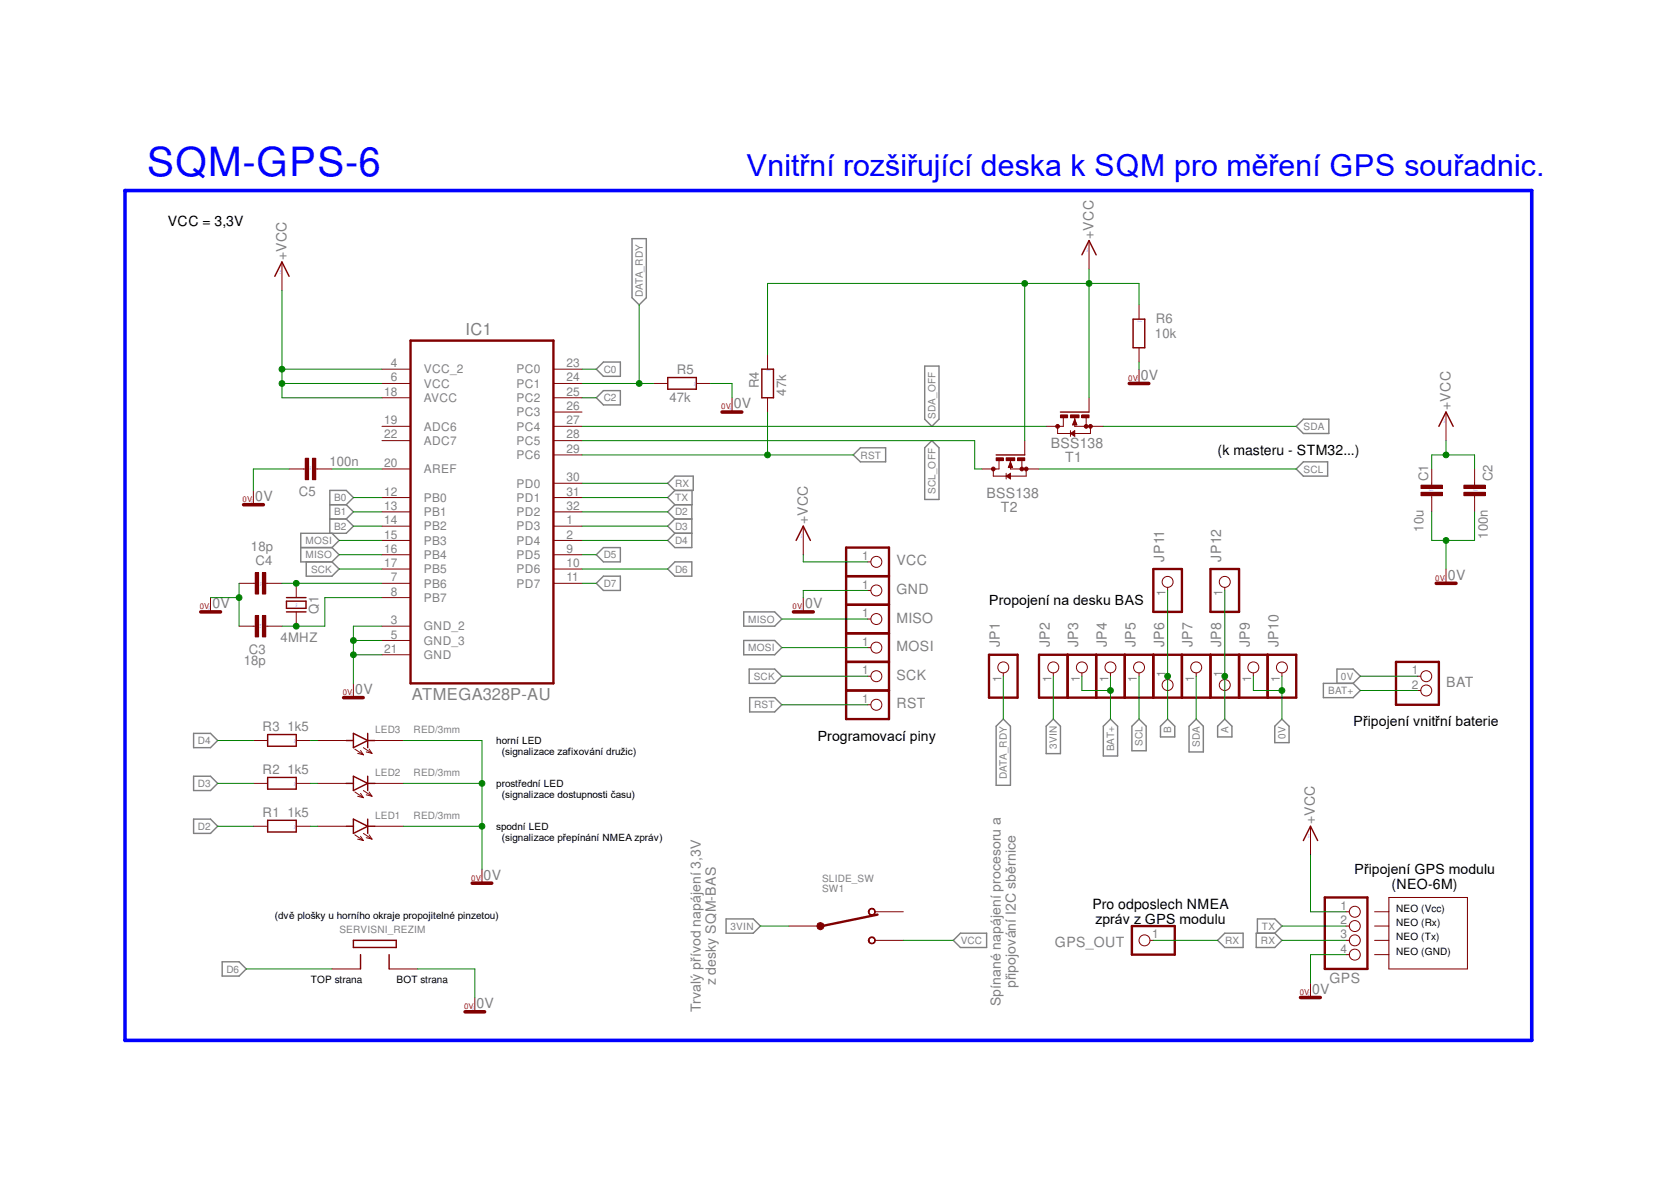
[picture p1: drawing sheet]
<svg xmlns="http://www.w3.org/2000/svg" width="297mm" height="210mm" viewBox="0 0 297 210" stroke-linecap="round" stroke-linejoin="round" font-family="sans-serif">
<g fill="none" stroke="#808080" stroke-width=".25">
<path d="M112.3 42.4h2.6v10.5l-1.3 1.3-1.3-1.3zM106 65.6l1.3-1.3h3v2.6h-3zM106 70.7l1.3-1.3h3v2.6h-3zM164.4 65.1h2.5v9.4l-1.3 1.3-1.2-1.3zM165.6 78.3l1.3 1.3v9.2h-2.5v-9.2zM230.4 75.8l1.3-1.3h4.5v2.5h-4.5zM53.5 97.3h5.5M54.4 99.9v2.5h4.6l1.3-1.3-1.3-1.2M58.6 89.7h2.9M58.6 92.2h2.9M59 94.8l1.3 1.3-1.3 1.2M59 97.3l1.3 1.3-1.3 1.3"/>
<path d="M61.5 89.7l1.3-1.3-1.3-1.2h-2.9v7.6M61.5 92.2l1.3 1.3-1.3 1.3h-8v5.1h5.5M61.5 89.7l1.3 1.3-1.3 1.2M106 98.6l1.3-1.3h3v2.6h-3zM118.7 85.9l1.3-1.3h3.2v2.6h-3.2zM120 87.2l-1.3 1.2 1.3 1.3M120 94.8h3M120 99.9h3v2.5h-3l-1.3-1.3zM120 89.7l-1.3 1.3 1.3 1.2M120 92.2h3M120 92.2l-1.3 1.3 1.3 1.3M123 89.7v7.6h-3l-1.3-1.2 1.3-1.3"/>
<path d="M123 87.2v2.5h-3M151.7 80.9l1.2-1.3h4.5v2.5h-4.5zM230.4 83.4l1.3-1.3h4.3v2.5h-4.3zM107.3 102.4h3v2.5h-3l-1.3-1.2zM132.2 113.8h5.5l1.3 1.3-1.3 1.3h-5.5zM132.2 108.8h5.5l1.3 1.2-1.3 1.3h-5.5zM133.2 118.9h4.5l1.3 1.3-1.3 1.3h-4.5zM34.4 130.3h3l1.3 1.3-1.3 1.3h-3zM34.4 138h3l1.3 1.2-1.3 1.3h-3zM133.3 124h4.4l1.3 1.3-1.3 1.2h-4.4zM178.3 127.8l1.3 1.3v10.5h-2.5v-10.5zM187.2 127.8l1.3 1.3v4.8h-2.5v-4.8z"/>
<path d="M197.4 127.8l1.3 1.3v5.3h-2.6v-5.3zM202.5 127.8l1.2 1.3v4.3h-2.5v-4.3zM207.6 127.8l1.2 1.3v1.9h-2.5v-1.9zM212.6 127.8l1.3 1.3v4.5h-2.5v-4.5zM216.4 129.1l1.3-1.3 1.3 1.3v1.9h-2.6zM227.9 127.8l1.2 1.3v2.9h-2.5v-2.9zM235.2 121.5h5.3l1.3 1.2-1.3 1.3h-5.3zM237.7 121.5v-2.6h2.8l1.3 1.3-1.3 1.3M34.4 145.6h3l1.3 1.3-1.3 1.2h-3zM39.5 170.9h3l1.3 1.3-1.3 1.3h-3zM129.1 163.3h4.8l1.3 1.3-1.3 1.3h-4.8zM169.5 167.1l1.2-1.2h4.7v2.5h-4.7z"/>
<path d="M216.4 167.1l1.3-1.2h3.3v2.5h-3.3zM223.3 165.9h3.3l1.3 1.2-1.3 1.3h-3.3zM223.5 165.9v-2.6h3.1l1.3 1.3-1.3 1.3"/>
</g>
<path d="M233 146.9v5M246.9 159.5h14v12.7h-14zM233 174.8v2.5M244.3 162.1h2.6M244.3 164.6h2.6M244.3 167.1h2.6M244.3 169.7h2.6" fill="none" stroke="#800000" stroke-width=".18"/>
<path d="M231.2 177.3h3.5" fill="none" stroke="#800000" stroke-width=".63"/>
<path d="M231.7 149.4l1.3-2.5 1.2 2.5" fill="none" stroke="#800000" stroke-width=".25"/>
<path d="M252.6 86.2h3.8v.6h-3.8z" fill-rule="evenodd" fill="#800000"/>
<path d="M252.6 86.2h3.8v.6h-3.8z" fill="none" stroke="#800000" stroke-width=".18"/>
<path d="M252.6 87.5h3.8v.6h-3.8z" fill-rule="evenodd" fill="#800000"/>
<path d="M252.6 87.5h3.8v.6h-3.8zM254.5 83.4v3M254.5 88v3" fill="none" stroke="#800000" stroke-width=".18"/>
<path d="M260.2 87.5h3.8v.6h-3.8z" fill-rule="evenodd" fill="#800000"/>
<path d="M260.2 87.5h3.8v.6h-3.8z" fill="none" stroke="#800000" stroke-width=".18"/>
<path d="M260.2 86.2h3.8v.6h-3.8z" fill-rule="evenodd" fill="#800000"/>
<g fill="none" stroke="#800000" stroke-width=".18">
<path d="M50.1 46.6v5M67.9 65.6h5.1M67.9 68.2h5.1M67.9 70.7h5.1M67.9 75.8h5.1M67.9 78.3h5.1M98.4 65.6h5.1M98.4 68.2h5.1M98.4 70.7h5.1M98.4 75.8h5.1M98.4 78.3h5.1M98.4 73.2h5.1"/>
<path d="M257 73.2v5.1M67.9 83.4h5.1M67.9 88.4h5.1M67.9 91h5.1M67.9 93.5h5.1M67.9 96.1h5.1M67.9 98.6h5.1M98.4 88.4h5.1M98.4 91h5.1M98.4 93.5h5.1M98.4 96.1h5.1M98.4 98.6h5.1"/>
<path d="M98.4 80.9h5.1M98.4 85.9h5.1M260.2 86.2h3.8v.6h-3.8zM262.1 83.4v3M262.1 88v3M52.7 103.7v2.5M52.7 108.8v2.5M67.9 101.1h5.1M67.9 103.7h5.1M67.9 106.2h5.1M67.9 111.3h5.1M67.9 113.8h5.1"/>
<path d="M67.9 116.4h5.1M98.4 101.1h5.1M98.4 103.7h5.1M257 101.1v2.6"/>
</g>
<path d="M48.8 49.1l1.3-2.5 1.3 2.5M255.8 75.8l1.2-2.6 1.3 2.6M50.9 106.8h3.5v1.3h-3.5zM50.9 108.8h3.5M50.9 106.2h3.5" fill="none" stroke="#800000" stroke-width=".25"/>
<path d="M255.3 103.7h3.5" fill="none" stroke="#800000" stroke-width=".63"/>
<path d="M73 60.5h25.4v61h-25.4z" fill="none" stroke="#800000" stroke-width=".42"/>
<path d="M45.4 101.8h.6v3.8h-.6z" fill-rule="evenodd" fill="#800000"/>
<path d="M45.4 101.8h.6v3.8h-.6z" fill="none" stroke="#800000" stroke-width=".18"/>
<path d="M46.6 101.8h.6v3.8h-.6z" fill-rule="evenodd" fill="#800000"/>
<path d="M42.5 103.7h3M46.6 101.8h.6v3.8h-.6zM47.1 103.7h3" fill="none" stroke="#800000" stroke-width=".18"/>
<path d="M46.6 109.4h.6v3.8h-.6z" fill-rule="evenodd" fill="#800000"/>
<path d="M46.6 109.4h.6v3.8h-.6z" fill="none" stroke="#800000" stroke-width=".18"/>
<path d="M45.4 109.4h.6v3.8h-.6z" fill-rule="evenodd" fill="#800000"/>
<g fill="none" stroke="#800000" stroke-width=".18">
<path d="M136.4 63.1v2.5M136.4 70.7v2.5M37.4 106.2v2.6M42.5 111.3h3M45.4 109.4h.6v3.8h-.6zM47.1 111.3h3M154.2 110h.6M154.2 115.1h.6M178.3 119.6v.6M187.2 119.6v.6M197.4 119.6v.6M202.5 119.6v.6"/>
<path d="M212.6 119.6v.6M227.9 119.6v.6M45 131.6h2.6M45 139.2h2.6M52.7 131.6h2.5M52.7 139.2h2.5M56.5 131.6h5M56.5 139.2h5M62.8 121.5v2.5M63.1 133.1l1.5 1.1M63.6 133.9l1 .3M64.1 133.4l.5 .8"/>
<path d="M64.6 132.9l1.5 1M65.1 133.6l1 .3M65.6 133.1l.5 .8M66.6 131.6h5.1M66.6 139.2h5.1M154.2 120.2h.6M154.2 125.3h.6M252 120.2h.6M252 122.7h.6M45 146.9h2.6M52.7 146.9h2.5M56.5 146.9h5"/>
<path d="M63.1 148.4l1.5 1M63.1 140.8l1.5 1M63.6 149.1l1 .3M63.6 141.5l1 .3M64.1 148.6l.5 .8M64.1 141l.5 .8M64.6 148.1l1.5 1M64.6 140.5l1.5 1M65.1 148.9l1 .2M65.1 141.3l1 .2M65.6 148.4l.5 .7M65.6 140.8l.5 .7"/>
<path d="M66.6 146.9h5.1M85.7 154.5v2.5M59 172.2h5.1M69.2 172.2h5M84.4 177.3v2.5M239.3 162.1h.6M239.3 164.6h.6M239.3 167.1h.6M239.3 169.7h.6"/>
<circle cx="155.8" cy="110" r=".98"/>
<circle cx="155.8" cy="115.1" r=".98"/>
<circle cx="178.3" cy="118.6" r=".98"/>
<circle cx="187.2" cy="118.6" r=".98"/>
<circle cx="197.4" cy="118.6" r=".98"/>
<circle cx="202.5" cy="118.6" r=".98"/>
<circle cx="212.6" cy="118.6" r=".98"/>
<circle cx="227.9" cy="118.6" r=".98"/>
<circle cx="155.8" cy="125.3" r=".98"/>
<circle cx="155.8" cy="120.2" r=".98"/>
<circle cx="253.5" cy="120.2" r=".98"/>
<circle cx="253.5" cy="122.7" r=".98"/>
<circle cx="240.8" cy="164.6" r=".98"/>
<circle cx="240.8" cy="162.1" r=".98"/>
<circle cx="240.8" cy="169.7" r=".98"/>
<circle cx="240.8" cy="167.1" r=".98"/>
</g>
<path d="M35.7 108.8h3.5M61.1 124h3.5M83.9 157h3.5M82.7 179.8h3.4" fill="none" stroke="#800000" stroke-width=".63"/>
<g fill="none" stroke="#800000" stroke-width=".25">
<path d="M135.4 65.6h2.1v5.1h-2.1zM47.6 130.6h5.1v2h-5.1zM47.6 138.2h5.1v2.1h-5.1zM61.5 139.2h1.3M61.5 131.6h1.3M62.8 130.3l2.6 1.3-2.6 1.3zM62.8 138l2.6 1.2-2.6 1.3zM65.4 130.3v2.6M65.4 138v2.5M65.4 139.2h1.2M65.4 131.6h1.2M47.6 145.8h5.1v2.1h-5.1z"/>
<path d="M61.5 146.9h1.3M62.8 145.6l2.6 1.3-2.6 1.2zM65.4 145.6v2.5M65.4 146.9h1.2M62.8 167.1h7.6v1.3h-7.6zM64.1 169.7v2.5M69.2 169.7v2.5"/>
</g>
<path d="M150.4 117.6h7.6M150.4 112.6h7.6M150.4 107.5h7.6v20.3h-7.6zM175.8 116.4h5.1v7.6h-5.1zM184.7 116.4h5.1v7.6h-5.1zM194.9 116.4h10.1v7.6h-10.1zM199.9 116.4v7.6M210.1 116.4h5.1v7.6h-5.1zM225.3 116.4h5.1v7.6h-5.1zM248.2 117.6h7.6v7.7h-7.6zM150.4 122.7h7.6M235.5 159.5h7.6v12.7h-7.6z" fill="none" stroke="#800000" stroke-width=".42"/>
<path d="M55.5 81.4h.6v3.9h-.6z" fill-rule="evenodd" fill="#800000"/>
<path d="M55.5 81.4h.6v3.9h-.6z" fill="none" stroke="#800000" stroke-width=".18"/>
<path d="M54.3 81.4h.6v3.9h-.6z" fill-rule="evenodd" fill="#800000"/>
<path d="M116.2 68.2h2.5M123.8 68.2h2.5M45 87.2v2.5M51.4 83.4h3M54.3 81.4h.6v3.9h-.6zM56 83.4h3M140.2 164.6h5.1M155.5 167.1h5.1M155.5 162.1h5.1" fill="none" stroke="#800000" stroke-width=".18"/>
<path d="M43.3 89.7h3.5" fill="none" stroke="#800000" stroke-width=".63"/>
<path d="M118.7 67.1h5.1v2.1h-5.1z" fill="none" stroke="#800000" stroke-width=".25"/>
<circle cx="145.8" cy="164.6" r=".64" fill="#800000"/>
<circle cx="145.8" cy="164.6" r=".64" fill="none" stroke="#800000" stroke-width=".18"/>
<path d="M154.4 161.8a.64 .64 0 0 1 1.1-.1 .64 .64 0 0 1-.3 1 .64 .64 0 0 1-.9-.6h.2a.51 .51 0 0 1 .6-.6 .51 .51 0 0 1 .3 .8 .51 .51 0 0 1-.8 0l-.1-.2h-.2z" fill-rule="evenodd" fill="#800000"/>
<path d="M154.4 161.8a.64 .64 0 0 1 1.1-.1 .64 .64 0 0 1-.3 1 .64 .64 0 0 1-.9-.6h.2a.51 .51 0 0 1 .6-.6 .51 .51 0 0 1 .3 .8 .51 .51 0 0 1-.8 0l-.1-.2h-.2z" fill="none" stroke="#800000" stroke-width=".18"/>
<path d="M154.4 166.8a.64 .64 0 0 1 1.1 0 .64 .64 0 0 1-.3 1 .64 .64 0 0 1-.9-.7h.2a.51 .51 0 0 1 .6-.5 .51 .51 0 0 1 .3 .8 .51 .51 0 0 1-.8 0l-.1-.3h-.2z" fill-rule="evenodd" fill="#800000"/>
<path d="M189 74.3v1.5h-.5M190.3 77l.7-.5v1.1zM190.3 76.5v1.1M191 74.5l.4 1h-.7zM191 74.3v1.5h2.8v1.2h-5.8v-1.2M193.1 74.3v1.5M154.4 166.8a.64 .64 0 0 1 1.1 0 .64 .64 0 0 1-.3 1 .64 .64 0 0 1-.9-.7h.2a.51 .51 0 0 1 .6-.5 .51 .51 0 0 1 .3 .8 .51 .51 0 0 1-.8 0l-.1-.3h-.2z" fill="none" stroke="#800000" stroke-width=".18"/>
<path d="M156 162.6l-9.9 2" fill="none" stroke="#800000" stroke-width=".42"/>
<path d="M188.5 73.2h5.1M190.5 77l.4-.2v.5zM191 74.8l.3 .6h-.5l.2-.5" fill="none" stroke="#800000" stroke-width=".25"/>
<circle cx="193.8" cy="75.8" r=".33" fill="#800000"/>
<circle cx="193.8" cy="75.8" r=".33" fill="none" stroke="#800000" stroke-width=".18"/>
<circle cx="193.1" cy="75.8" r=".33" fill="#800000"/>
<circle cx="193.1" cy="75.8" r=".33" fill="none" stroke="#800000" stroke-width=".18"/>
<circle cx="188" cy="75.8" r=".33" fill="#800000"/>
<circle cx="188" cy="75.8" r=".33" fill="none" stroke="#800000" stroke-width=".18"/>
<path d="M188.5 73.7h1.3v.6h-1.3z" fill-rule="evenodd" fill="#800000"/>
<path d="M188.5 73.7h1.3v.6h-1.3z" fill="none" stroke="#800000" stroke-width=".18"/>
<path d="M192.3 73.7h1.3v.6h-1.3z" fill-rule="evenodd" fill="#800000"/>
<path d="M192.3 73.7h1.3v.6h-1.3z" fill="none" stroke="#800000" stroke-width=".18"/>
<path d="M190.3 73.7h1.5v.6h-1.5z" fill-rule="evenodd" fill="#800000"/>
<path d="M186 75.8h2.5M190.3 73.7h1.5v.6h-1.5zM193.6 70.7v2.5M193.6 75.8h2.5M177.6 81.8v1.6h-.5M178.9 84.6l.7-.5v1zM178.9 84.1v1M179.6 82.1l.4 1h-.8zM179.6 81.8v1.6h2.8v1.2h-5.8v-1.2M181.6 81.8v1.6" fill="none" stroke="#800000" stroke-width=".18"/>
<path d="M177.1 80.9h5.1M179.1 84.6l.4-.2v.5zM179.6 82.3l.3 .7h-.5l.2-.5" fill="none" stroke="#800000" stroke-width=".25"/>
<circle cx="182.4" cy="83.4" r=".33" fill="#800000"/>
<circle cx="182.4" cy="83.4" r=".33" fill="none" stroke="#800000" stroke-width=".18"/>
<circle cx="181.7" cy="83.4" r=".33" fill="#800000"/>
<circle cx="181.7" cy="83.4" r=".33" fill="none" stroke="#800000" stroke-width=".18"/>
<circle cx="176.6" cy="83.4" r=".33" fill="#800000"/>
<circle cx="176.6" cy="83.4" r=".33" fill="none" stroke="#800000" stroke-width=".18"/>
<path d="M177.1 81.4h1.2v.5h-1.2z" fill-rule="evenodd" fill="#800000"/>
<path d="M177.1 81.4h1.2v.5h-1.2z" fill="none" stroke="#800000" stroke-width=".18"/>
<path d="M180.9 81.4h1.3v.5h-1.3z" fill-rule="evenodd" fill="#800000"/>
<path d="M180.9 81.4h1.3v.5h-1.3z" fill="none" stroke="#800000" stroke-width=".18"/>
<path d="M178.9 81.4h1.5v.5h-1.5z" fill-rule="evenodd" fill="#800000"/>
<g fill="none" stroke="#800000" stroke-width=".18">
<path d="M193.6 42.8v5M202.5 54.2v2.5M130.1 70.7v2.5M182.2 78.3v2.6M202.5 61.8v2.5M202.5 65.6v2.6M142.8 93.5v5.1M154.2 99.9h.6M174.5 83.4h2.6M178.9 81.4h1.5v.5h-1.5zM182.2 83.4h2.5M142.8 106.2v2.6"/>
<path d="M154.2 104.9h.6M192.3 119.6v.6M207.6 104.4v.5M217.7 104.4v.5M222.8 119.6v.6M207.6 120.2v.5M217.7 120.2v.5M204.5 167.1h.5"/>
<circle cx="155.8" cy="99.9" r=".98"/>
<circle cx="155.8" cy="104.9" r=".98"/>
<circle cx="192.3" cy="118.6" r=".98"/>
<circle cx="207.6" cy="103.4" r=".98"/>
<circle cx="217.7" cy="103.4" r=".98"/>
<circle cx="222.8" cy="118.6" r=".98"/>
<circle cx="207.6" cy="121.7" r=".98"/>
<circle cx="217.7" cy="121.7" r=".98"/>
<circle cx="203.4" cy="167.1" r=".98"/>
</g>
<path d="M192.3 45.3l1.3-2.5 1.3 2.5M201.4 56.7h2.1v5.1h-2.1zM141.5 96.1l1.3-2.6 1.3 2.6" fill="none" stroke="#800000" stroke-width=".25"/>
<path d="M128.4 73.2h3.5M200.7 68.2h3.5M141.1 108.8h3.5" fill="none" stroke="#800000" stroke-width=".63"/>
<path d="M150.4 97.3h7.6v10.2h-7.6zM150.4 102.4h7.6M189.8 116.4h5.1v7.6h-5.1zM205 116.4h5.1v7.6h-5.1zM205 101.1h5.1v7.7h-5.1zM215.2 116.4h10.1v7.6h-10.1zM215.2 101.1h5.1v7.7h-5.1zM220.3 116.4v7.6M201.2 164.6h7.6v5.1h-7.6z" fill="none" stroke="#800000" stroke-width=".42"/>
<path d="M254.5 91v5.1h7.6v-5.1M257 96.1v5M239.3 169.7h-6.3v5.1" fill="none" stroke="#008000" stroke-width=".18"/>
<circle cx="257" cy="96.1" r=".51" fill="#008000"/>
<g fill="none" stroke="#008000" stroke-width=".18">
<path d="M37.4 106.2h5.1M42.5 103.7v7.6"/>
<circle cx="257" cy="96.1" r=".51"/>
</g>
<circle cx="42.5" cy="106.2" r=".51" fill="#008000"/>
<g fill="none" stroke="#008000" stroke-width=".18">
<path d="M62.8 113.8h5.1M62.8 116.4h5.1M67.9 111.3h-5.1v10.2"/>
<circle cx="42.5" cy="106.2" r=".51"/>
</g>
<circle cx="62.8" cy="113.8" r=".51" fill="#008000"/>
<circle cx="62.8" cy="113.8" r=".51" fill="none" stroke="#008000" stroke-width=".18"/>
<circle cx="62.8" cy="116.4" r=".51" fill="#008000"/>
<g fill="none" stroke="#008000" stroke-width=".18">
<path d="M85.7 139.2v7.7h-14"/>
<circle cx="62.8" cy="116.4" r=".51"/>
</g>
<circle cx="85.7" cy="139.2" r=".51" fill="#008000"/>
<g fill="none" stroke="#008000" stroke-width=".18">
<path d="M71.7 131.6h14v7.6h-14M85.7 146.9v7.6"/>
<circle cx="85.7" cy="139.2" r=".51"/>
</g>
<circle cx="85.7" cy="146.9" r=".51" fill="#008000"/>
<g fill="none" stroke="#008000" stroke-width=".18">
<path d="M222.8 120.2v2.5h5.1M227.9 120.2v7.6M74.2 172.2h10.2v5.1"/>
<circle cx="85.7" cy="146.9" r=".51"/>
</g>
<circle cx="227.9" cy="122.7" r=".51" fill="#008000"/>
<g fill="none" stroke="#008000" stroke-width=".18">
<path d="M126.3 68.2h3.8v2.5M202.5 64.3v1.3M257 78.3v2.6M51.4 83.4h-6.4v3.8M103.5 85.9h15.2M103.5 88.4h15.2M254.5 83.4v-2.5h7.6v2.5M154.2 104.9h-11.4v1.3M241.8 120.2h10.2M233 151.9v10.2h6.3M205 167.1h11.4M227.9 167.1h11.4"/>
<path d="M227.9 164.6h11.4"/>
<circle cx="227.9" cy="122.7" r=".51"/>
</g>
<circle cx="257" cy="80.9" r=".51" fill="#008000"/>
<g fill="none" stroke="#008000" stroke-width=".18">
<path d="M50.1 51.6v19.1h17.8M50.1 65.6h17.8M50.1 68.2h17.8"/>
<circle cx="257" cy="80.9" r=".51"/>
</g>
<circle cx="50.1" cy="65.6" r=".51" fill="#008000"/>
<circle cx="50.1" cy="65.6" r=".51" fill="none" stroke="#008000" stroke-width=".18"/>
<circle cx="50.1" cy="68.2" r=".51" fill="#008000"/>
<g fill="none" stroke="#008000" stroke-width=".18">
<path d="M193.6 50.4h-11.4v27.9M193.6 47.8v22.9M160.6 167.1h8.9"/>
<circle cx="50.1" cy="68.2" r=".51"/>
</g>
<circle cx="193.6" cy="50.4" r=".51" fill="#008000"/>
<g fill="none" stroke="#008000" stroke-width=".18">
<path d="M182.2 50.4h-45.8v12.7"/>
<circle cx="193.6" cy="50.4" r=".51"/>
</g>
<circle cx="182.2" cy="50.4" r=".51" fill="#008000"/>
<g fill="none" stroke="#008000" stroke-width=".18">
<path d="M193.6 50.4h8.9v3.8M136.4 73.2v7.7M103.5 80.9h48.2M142.8 98.6v1.3h11.4"/>
<circle cx="182.2" cy="50.4" r=".51"/>
</g>
<circle cx="136.4" cy="80.9" r=".51" fill="#008000"/>
<g fill="none" stroke="#008000" stroke-width=".18">
<path d="M196.1 75.8h34.3M60.3 96.1h7.6M60.3 98.6h7.6M184.7 83.4h45.7M50.1 103.7h2.6M60.3 101.1h7.6M139 115.1h15.2M139 110h15.2M139 125.3h15.2M139 120.2h15.2M202.5 120.2v7.6M212.6 120.2v7.6"/>
<circle cx="136.4" cy="80.9" r=".51"/>
</g>
<circle cx="52.7" cy="103.7" r=".51" fill="#008000"/>
<g fill="none" stroke="#008000" stroke-width=".18">
<path d="M50.1 111.3h2.6M52.7 103.7h15.2"/>
<circle cx="52.7" cy="103.7" r=".51"/>
</g>
<circle cx="52.7" cy="111.3" r=".51" fill="#008000"/>
<g fill="none" stroke="#008000" stroke-width=".18">
<path d="M67.9 106.2h-10.2v5.1h-5M55.2 131.6h1.3M55.2 139.2h1.3M187.2 120.2v7.6M192.3 120.2v2.5h5.1M197.4 120.2v7.6M241.8 122.7h10.2M55.2 146.9h1.3M135.2 164.6h5"/>
<circle cx="52.7" cy="111.3" r=".51"/>
</g>
<circle cx="197.4" cy="122.7" r=".51" fill="#008000"/>
<g fill="none" stroke="#008000" stroke-width=".18">
<path d="M113.6 54.2v14M103.5 68.2h12.7M178.3 120.2v7.6"/>
<circle cx="197.4" cy="122.7" r=".51"/>
</g>
<circle cx="113.6" cy="68.2" r=".51" fill="#008000"/>
<g fill="none" stroke="#008000" stroke-width=".18">
<path d="M103.5 78.3h69.8v5.1h1.2M103.5 75.8h82.5M103.5 65.6h2.5M103.5 70.7h2.5M59 83.4h8.9M62.8 91h5.1M62.8 93.5h5.1M62.8 88.4h5.1M103.5 91h15.2M103.5 93.5h15.2M103.5 96.1h15.2M103.5 98.6h2.5"/>
<path d="M103.5 101.1h15.2M103.5 103.7h2.5M207.6 104.9v22.9M38.7 139.2h6.3M38.7 131.6h6.3M38.7 146.9h6.3M43.8 172.2h15.2"/>
<circle cx="113.6" cy="68.2" r=".51"/>
</g>
<circle cx="207.6" cy="120.2" r=".51" fill="#008000"/>
<g fill="none" stroke="#008000" stroke-width=".18">
<path d="M217.7 104.9v22.9"/>
<circle cx="207.6" cy="120.2" r=".51"/>
</g>
<circle cx="217.7" cy="120.2" r=".51" fill="#008000"/>
<circle cx="217.7" cy="120.2" r=".51" fill="none" stroke="#008000" stroke-width=".18"/>
<path d="M22.2 33.9h250.1v151h-250.1z" fill="none" stroke="#00f" stroke-width=".63"/>
<text font-size="7.2" fill="#00f" x="26.2" y="31.3">SQM-GPS-6</text>
<text font-size="5.4" fill="#00f" x="132.8" y="31.3">Vnitřní rozšiřující deska k SQM pro měření GPS souřadnic.</text>
<g font-size="2.9" fill="#808080">
<text x="82.8" y="59.6">IC1</text>
<text x="73.2" y="124.4">ATMEGA328P-AU</text>
</g>
<g font-size="2.5">
<text x="29.8" y="40.2">VCC = 3,3V</text>
<text x="216.4" y="80.9">(k masteru - STM32...)</text>
<text x="175.8" y="107.5">Propojení na desku BAS</text>
<text x="145.4" y="131.6">Programovací piny</text>
<text x="240.6" y="129.1">Připojení vnitřní baterie</text>
<text x="240.8" y="155.3">Připojení GPS modulu</text>
<text x="194.2" y="161.6">Pro odposlech NMEA</text>
<text x="247.4" y="157.9">(NEO-6M)</text>
<text x="194.7" y="164.3">zpráv z GPS modulu</text>
</g>
<g font-size="2.5" fill="#808080">
<text x="50.9" y="46.3" transform="rotate(-90 50.9 46.3)">+VCC</text>
<text x="194.4" y="42.5" transform="rotate(-90 194.4 42.5)">+VCC</text>
<text x="202.8" y="67.5">0V</text>
<text x="130.4" y="72.6">0V</text>
<text x="257.8" y="72.9" transform="rotate(-90 257.8 72.9)">+VCC</text>
<text x="186.8" y="79.6">BSS138</text>
<text x="189.4" y="82.1">T1</text>
<text x="45.4" y="89.1">0V</text>
<text x="175.3" y="88.4">BSS138</text>
<text x="143.6" y="93.2" transform="rotate(-90 143.6 93.2)">+VCC</text>
<text x="177.9" y="91">T2</text>
<text x="159.3" y="100.5">VCC</text>
<text x="206.9" y="99.8" transform="rotate(-90 206.9 99.8)">JP11</text>
<text x="217.1" y="99.8" transform="rotate(-90 217.1 99.8)">JP12</text>
<text x="159.3" y="105.6">GND</text>
<text x="257.4" y="103">0V</text>
<text x="37.8" y="108.1">0V</text>
<text x="143.1" y="108.1">0V</text>
<text x="159.3" y="110.7">MISO</text>
<text x="159.3" y="115.7">MOSI</text>
<text x="177.7" y="115.1" transform="rotate(-90 177.7 115.1)">JP1</text>
<text x="186.6" y="115.1" transform="rotate(-90 186.6 115.1)">JP2</text>
<text x="191.7" y="115.1" transform="rotate(-90 191.7 115.1)">JP3</text>
<text x="196.8" y="115.1" transform="rotate(-90 196.8 115.1)">JP4</text>
<text x="201.8" y="115.1" transform="rotate(-90 201.8 115.1)">JP5</text>
<text x="206.9" y="115.1" transform="rotate(-90 206.9 115.1)">JP6</text>
<text x="212" y="115.1" transform="rotate(-90 212 115.1)">JP7</text>
<text x="217.1" y="115.1" transform="rotate(-90 217.1 115.1)">JP8</text>
<text x="222.2" y="115.1" transform="rotate(-90 222.2 115.1)">JP9</text>
<text x="227.2" y="115.1" transform="rotate(-90 227.2 115.1)">JP10</text>
<text x="63.2" y="123.4">0V</text>
<text x="159.3" y="120.8">SCK</text>
<text x="159.3" y="125.9">RST</text>
<text x="257.1" y="122.1">BAT</text>
<text x="233.7" y="146.5" transform="rotate(-90 233.7 146.5)">+VCC</text>
<text x="86" y="156.4">0V</text>
<text x="187.5" y="168.3">GPS_OUT</text>
<text x="84.7" y="179.2">0V</text>
<text x="124.6" y="179.9" transform="rotate(-90 124.6 179.9)">Trvalý přívod napájení 3,3V</text>
<text x="127.3" y="175.1" transform="rotate(-90 127.3 175.1)">z desky SQM-BAS</text>
<text x="177.9" y="178.8" transform="rotate(-90 177.9 178.8)">Spínané napájení procesoru a</text>
<text x="180.5" y="175.6" transform="rotate(-90 180.5 175.6)">připojování I2C sběrnice</text>
<text x="233.3" y="176.7">0V</text>
<text x="236.3" y="174.6">GPS</text>
</g>
<g font-size="2.3" fill="#808080">
<text x="205.3" y="60">10k</text>
<text x="205.4" y="57.4">R6</text>
<text x="119" y="71.4">47k</text>
<text x="120.3" y="66.5">R5</text>
<text x="134.9" y="69" transform="rotate(-90 134.9 69)">R4</text>
<text x="139.7" y="70.4" transform="rotate(-90 139.7 70.4)">47k</text>
<text x="58.5" y="82.8">100n</text>
<text x="53.1" y="88.2">C5</text>
<text x="253.9" y="85.6" transform="rotate(-90 253.9 85.6)">C1</text>
<text x="265.3" y="85.6" transform="rotate(-90 265.3 85.6)">C2</text>
<text x="253" y="94.5" transform="rotate(-90 253 94.5)">10u</text>
<text x="264.5" y="95.8" transform="rotate(-90 264.5 95.8)">100n</text>
<text x="44.6" y="98">18p</text>
<text x="45.4" y="100.5">C4</text>
<text x="56.6" y="109.1" transform="rotate(-90 56.6 109.1)">Q1</text>
<text x="43.3" y="118.3">18p</text>
<text x="44.2" y="116.2">C3</text>
<text x="49.9" y="114.2">4MHZ</text>
<text x="46.7" y="130">R3</text>
<text x="51.1" y="130">1k5</text>
<text x="46.7" y="137.6">R2</text>
<text x="51.1" y="137.6">1k5</text>
<text x="46.7" y="145.2">R1</text>
<text x="51.1" y="145.2">1k5</text>
</g>
<g font-size="2.1" fill="#808080">
<text x="69.5" y="65.2">4</text>
<text x="100.7" y="65.2">23</text>
<text x="68.3" y="70.3">18</text>
<text x="69.5" y="67.8">6</text>
<text x="75.4" y="66.4">VCC_2</text>
<text x="75.4" y="68.9">VCC</text>
<text x="75.4" y="71.5">AVCC</text>
<text x="91.8" y="66.4">PC0</text>
<text x="91.8" y="68.9">PC1</text>
<text x="91.8" y="71.5">PC2</text>
<text x="100.7" y="67.8">24</text>
<text x="100.7" y="70.3">25</text>
<text x="68.3" y="75.4">19</text>
<text x="68.3" y="77.9">22</text>
<text x="75.4" y="76.5">ADC6</text>
<text x="91.8" y="74">PC3</text>
<text x="91.8" y="76.5">PC4</text>
<text x="100.7" y="72.9">26</text>
<text x="100.7" y="75.4">27</text>
<text x="100.7" y="77.9">28</text>
<text x="68.3" y="83">20</text>
<text x="75.4" y="79.1">ADC7</text>
<text x="91.8" y="79.1">PC5</text>
<text x="91.8" y="81.6">PC6</text>
<text x="100.7" y="80.5">29</text>
<text x="68.3" y="88.1">12</text>
<text x="75.4" y="84.1">AREF</text>
<text x="75.4" y="89.2">PB0</text>
<text x="91.8" y="86.7">PD0</text>
<text x="91.8" y="89.2">PD1</text>
<text x="100.7" y="85.6">30</text>
<text x="100.7" y="88.1">31</text>
<text x="68.3" y="90.6">13</text>
<text x="68.3" y="93.2">14</text>
<text x="68.3" y="95.7">15</text>
<text x="75.4" y="91.7">PB1</text>
<text x="75.4" y="94.3">PB2</text>
<text x="91.8" y="91.7">PD2</text>
<text x="91.8" y="94.3">PD3</text>
<text x="100.7" y="90.6">32</text>
<text x="100.7" y="93.2">1</text>
<text x="100.7" y="95.7">2</text>
<text x="68.3" y="98.3">16</text>
<text x="68.3" y="100.8">17</text>
<text x="75.4" y="96.8">PB3</text>
<text x="75.4" y="99.4">PB4</text>
<text x="75.4" y="101.9">PB5</text>
<text x="91.8" y="96.8">PD4</text>
<text x="91.8" y="99.4">PD5</text>
<text x="91.8" y="101.9">PD6</text>
<text x="100.7" y="98.3">9</text>
<text x="100.7" y="100.8">10</text>
<text x="153.2" y="99.5">1</text>
<text x="69.5" y="103.3">7</text>
<text x="69.5" y="105.9">8</text>
<text x="75.4" y="104.4">PB6</text>
<text x="75.4" y="107">PB7</text>
<text x="91.8" y="104.4">PD7</text>
<text x="100.7" y="103.3">11</text>
<text x="153.2" y="104.6">1</text>
<text x="207.2" y="105.9" transform="rotate(-90 207.2 105.9)">1</text>
<text x="217.3" y="105.9" transform="rotate(-90 217.3 105.9)">1</text>
<text x="69.5" y="111">3</text>
<text x="69.5" y="113.5">5</text>
<text x="75.4" y="112.1">GND_2</text>
<text x="153.2" y="109.7">1</text>
<text x="68.3" y="116">21</text>
<text x="75.4" y="114.6">GND_3</text>
<text x="75.4" y="117.1">GND</text>
<text x="153.2" y="114.8">1</text>
<text x="153.2" y="119.8">1</text>
<text x="251" y="119.8">1</text>
<text x="153.2" y="124.9">1</text>
<text x="178" y="121.2" transform="rotate(-90 178 121.2)">1</text>
<text x="186.9" y="121.2" transform="rotate(-90 186.9 121.2)">1</text>
<text x="192" y="121.2" transform="rotate(-90 192 121.2)">1</text>
<text x="197.1" y="121.2" transform="rotate(-90 197.1 121.2)">1</text>
<text x="202.1" y="121.2" transform="rotate(-90 202.1 121.2)">1</text>
<text x="207.2" y="120.4" transform="rotate(-90 207.2 120.4)">1</text>
<text x="212.3" y="121.2" transform="rotate(-90 212.3 121.2)">1</text>
<text x="217.3" y="120.4" transform="rotate(-90 217.3 120.4)">1</text>
<text x="222.4" y="121.2" transform="rotate(-90 222.4 121.2)">1</text>
<text x="227.5" y="121.2" transform="rotate(-90 227.5 121.2)">1</text>
<text x="251" y="122.4">2</text>
<text x="238.3" y="161.7">1</text>
<text x="204.8" y="166.8">1</text>
<text x="238.3" y="164.3">2</text>
<text x="238.3" y="166.8">3</text>
<text x="238.3" y="169.3">4</text>
</g>
<g font-size="1.8" fill="#808080">
<text x="114.3" y="52.9" transform="rotate(-90 114.3 52.9)">DATA_RDY</text>
<text x="107.3" y="66.3">C0</text>
<text x="107.3" y="71.3">C2</text>
<text x="166.3" y="74.5" transform="rotate(-90 166.3 74.5)">SDA_OFF</text>
<text x="231.7" y="76.4">SDA</text>
<text x="153" y="81.5">RST</text>
<text x="231.7" y="84">SCL</text>
<text x="59.4" y="89.1">B0</text>
<text x="120" y="86.5">RX</text>
<text x="120" y="89.1">TX</text>
<text x="166.3" y="87.8" transform="rotate(-90 166.3 87.8)">SCL_OFF</text>
<text x="59.4" y="91.6">B1</text>
<text x="59.4" y="94.1">B2</text>
<text x="120" y="91.6">D2</text>
<text x="120" y="94.1">D3</text>
<text x="54.3" y="96.7">MOSI</text>
<text x="54.3" y="99.2">MISO</text>
<text x="55.3" y="101.8">SCK</text>
<text x="107.3" y="99.2">D5</text>
<text x="120" y="101.8">D6</text>
<text x="120" y="96.7">D4</text>
<text x="107.3" y="104.3">D7</text>
<text x="133" y="110.7">MISO</text>
<text x="133" y="115.7">MOSI</text>
<text x="134" y="120.8">SCK</text>
<text x="134.1" y="125.9">RST</text>
<text x="236.1" y="123.4">BAT+</text>
<text x="238.4" y="120.8">0V</text>
<text x="66.7" y="130.3">LED3</text>
<text x="73.5" y="130.3">RED/3mm</text>
<text x="208.2" y="130.3" transform="rotate(-90 208.2 130.3)">B</text>
<text x="218.4" y="130.3" transform="rotate(-90 218.4 130.3)">A</text>
<text x="228.5" y="131.3" transform="rotate(-90 228.5 131.3)">0V</text>
<text x="35.2" y="132.2">D4</text>
<text x="66.7" y="138">LED2</text>
<text x="73.5" y="138">RED/3mm</text>
<text x="187.9" y="133.1" transform="rotate(-90 187.9 133.1)">3VIN</text>
<text x="198" y="133.6" transform="rotate(-90 198 133.6)">BAT+</text>
<text x="203.1" y="132.6" transform="rotate(-90 203.1 132.6)">SCL</text>
<text x="213.3" y="132.8" transform="rotate(-90 213.3 132.8)">SDA</text>
<text x="35.2" y="139.9">D3</text>
<text x="179" y="138.5" transform="rotate(-90 179 138.5)">DATA_RDY</text>
<text x="35.2" y="147.5">D2</text>
<text x="66.7" y="145.6">LED1</text>
<text x="73.5" y="145.6">RED/3mm</text>
<text x="146.1" y="156.8">SLIDE_SW</text>
<text x="146.1" y="158.5">SW1</text>
<text x="60.3" y="165.9">SERVISNI_REZIM</text>
<text x="129.9" y="165.2">3VIN</text>
<text x="170.8" y="167.8">VCC</text>
<text x="217.8" y="167.8">RX</text>
<text x="224.2" y="167.8">RX</text>
<text x="224.3" y="165.2">TX</text>
<text x="40.3" y="172.8">D6</text>
</g>
<g font-size="1.8">
<text x="88.2" y="132.2">horní LED</text>
<text x="89.2" y="134.2">(signalizace zafixování družic)</text>
<text x="88.2" y="139.9">prostřední LED</text>
<text x="89.2" y="141.8">(signalizace dostupnosti času)</text>
<text x="88.2" y="147.5">spodní LED</text>
<text x="89.2" y="149.4">(signalizace přepínání NMEA zpráv)</text>
<text x="48.8" y="163.3">(dvě plošky u horního okraje propojitelné pinzetou)</text>
<text x="248.2" y="164.6">NEO (Rx)</text>
<text x="248.2" y="167.1">NEO (Tx)</text>
<text x="248.2" y="162.1">NEO (Vcc)</text>
<text x="248.2" y="169.7">NEO (GND)</text>
<text x="55.2" y="174.8">TOP strana</text>
<text x="70.5" y="174.8">BOT strana</text>
</g>
<g font-size="1.4" fill="#f00">
<text x="200.6" y="67.6">0V</text>
<text x="128.2" y="72.7">0V</text>
<text x="43.1" y="89.2">0V</text>
<text x="255.1" y="103.2">0V</text>
<text x="35.5" y="108.3">0V</text>
<text x="140.9" y="108.3">0V</text>
<text x="60.9" y="123.5">0V</text>
<text x="83.8" y="156.5">0V</text>
<text x="82.5" y="179.4">0V</text>
<text x="231.1" y="176.8">0V</text>
</g>
<g font-size=".3" fill="#f0f">
<text x="193.4" y="44.8" transform="rotate(-90 193.4 44.8)">PaJa</text>
<text x="50" y="48.6" transform="rotate(-90 50 48.6)">PaJa</text>
<text x="202.2" y="57.1">PaJa</text>
<text x="136.2" y="66">PaJa</text>
<text x="123.6" y="68.6" transform="rotate(-90 123.6 68.6)">PaJa</text>
<text x="202.3" y="67.8" transform="rotate(-90 202.3 67.8)">PaJa</text>
<text x="130" y="72.9" transform="rotate(-90 130 72.9)">PaJa</text>
<text x="256.9" y="75.3" transform="rotate(-90 256.9 75.3)">PaJa</text>
<text x="55.3" y="83.6" transform="rotate(-90 55.3 83.6)">PaJa</text>
<text x="44.9" y="89.4" transform="rotate(-90 44.9 89.4)">PaJa</text>
<text x="254" y="87.3">PaJa</text>
<text x="261.9" y="87.3">PaJa</text>
<text x="142.7" y="95.6" transform="rotate(-90 142.7 95.6)">PaJa</text>
<text x="46.5" y="104.2" transform="rotate(-90 46.5 104.2)">PaJa</text>
<text x="52.8" y="107.9" transform="rotate(-90 52.8 107.9)">PaJa</text>
<text x="256.9" y="103.4" transform="rotate(-90 256.9 103.4)">PaJa</text>
<text x="37.3" y="108.5" transform="rotate(-90 37.3 108.5)">PaJa</text>
<text x="46.4" y="111.5" transform="rotate(-90 46.4 111.5)">PaJa</text>
<text x="142.7" y="108.5" transform="rotate(-90 142.7 108.5)">PaJa</text>
<text x="62.7" y="123.7" transform="rotate(-90 62.7 123.7)">PaJa</text>
<text x="52.5" y="132.1" transform="rotate(-90 52.5 132.1)">PaJa</text>
<text x="52.5" y="139.7" transform="rotate(-90 52.5 139.7)">PaJa</text>
<text x="52.5" y="147.3" transform="rotate(-90 52.5 147.3)">PaJa</text>
<text x="232.8" y="148.9" transform="rotate(-90 232.8 148.9)">PaJa</text>
<text x="85.5" y="156.7" transform="rotate(-90 85.5 156.7)">PaJa</text>
<text x="84.2" y="179.5" transform="rotate(-90 84.2 179.5)">PaJa</text>
<text x="232.8" y="177" transform="rotate(-90 232.8 177)">PaJa</text>
</g>
</svg>
